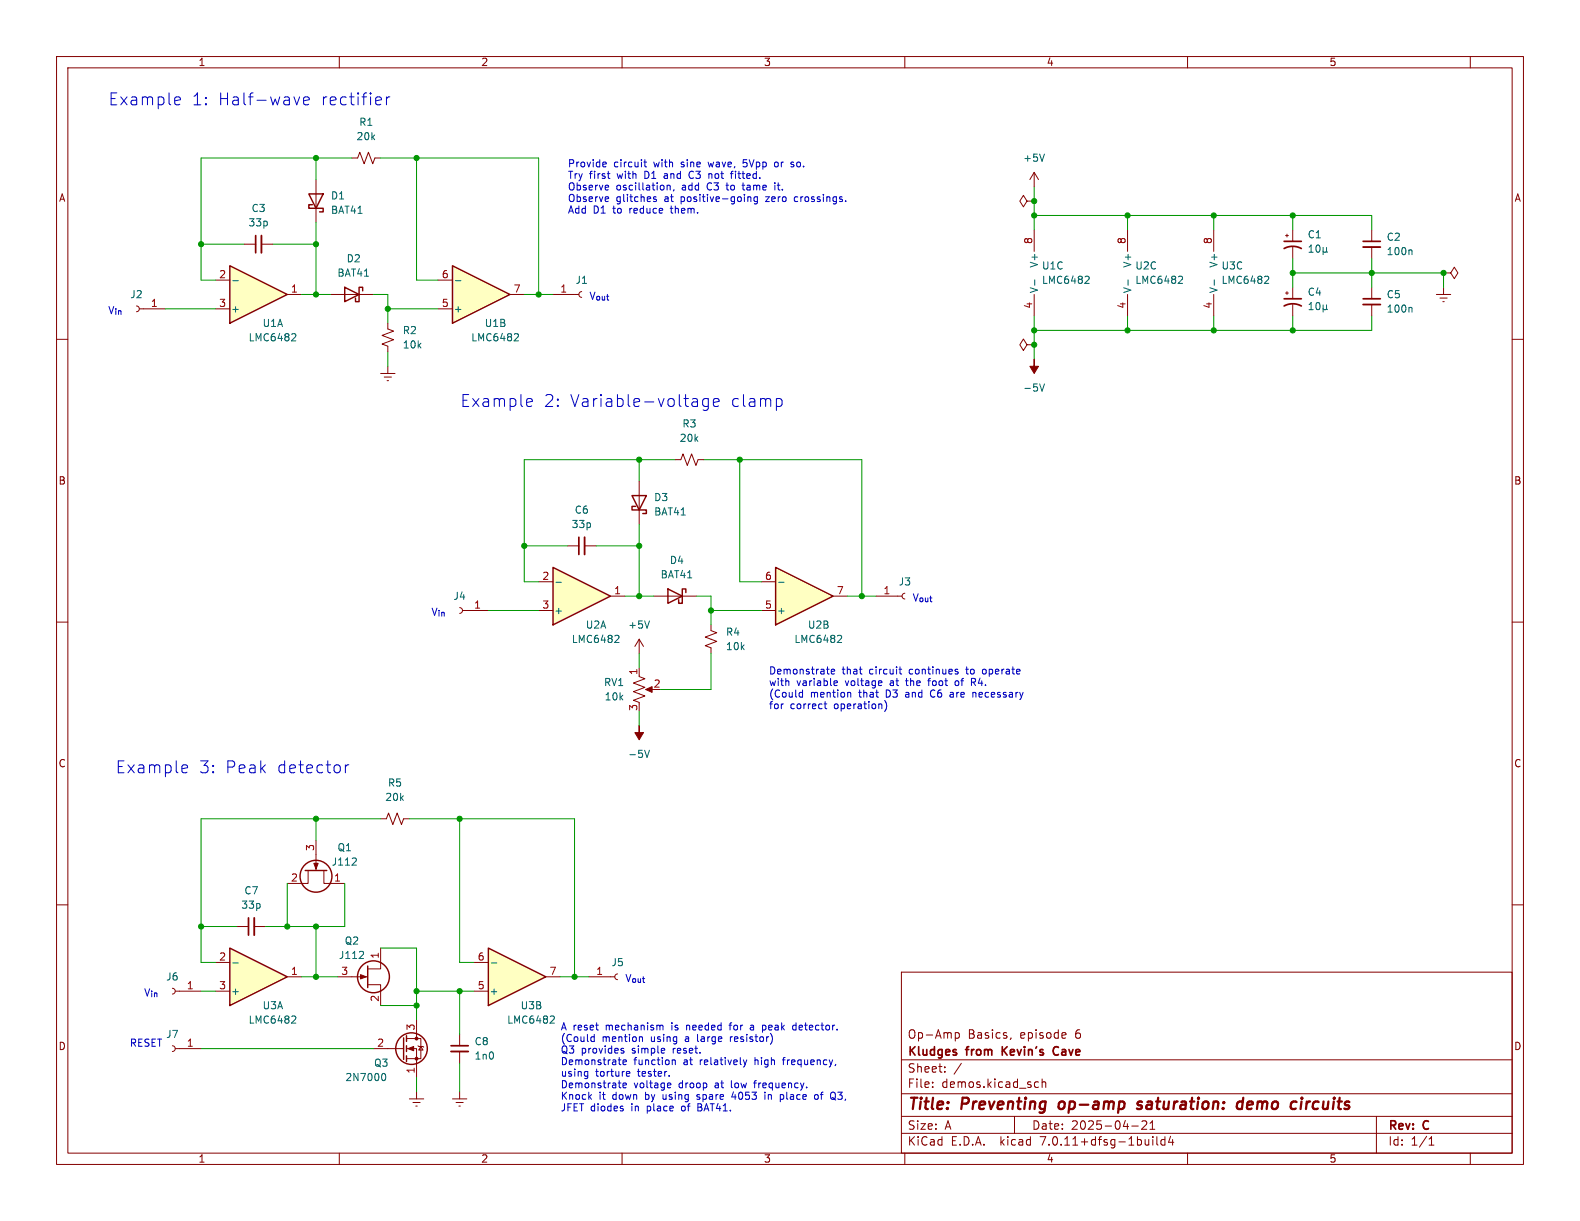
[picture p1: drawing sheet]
<svg xmlns="http://www.w3.org/2000/svg" width="279mm" height="216mm" viewBox="0 0 279 216" stroke-linecap="round" stroke-linejoin="round" font-family="sans-serif">
<g fill="none" stroke="#840000" stroke-width=".18">
<path d="M10 10h259.4v195.9h-259.4zM12 12h255.4v191.9h-255.4zM60 10v2M110 10v2M160 10v2M210 10v2M260 10v2M10 60h2M267.4 60h2M10 110h2M267.4 110h2M10 160h2"/>
<path d="M267.4 160h2M159.4 171.9h108v32h-108zM159.4 197.4h108M159.4 193.4h108M159.4 187.4h108M164.9 192.1v.2M164.9 191.4v.1M167.1 189.4v.2M167.1 188.7v.1M168.9 182.6v1.5M168.9 182.7l.5-.1 .2 .3v.4l-.1 .2h-.6M170 188l-1.3 1.9"/>
<path d="M178.8 183.5l-.2 .3M179.4 197.4v3M183.2 191.3l.4 .1M183.6 192.2l-.4 .1M184.3 191.4l.2-.1 .4 .1v.9M184.3 190.8v1.5M188.3 182.6l.2 .3-.7 .2M188.4 183.5l-.1 .1M200.1 199.1h1.2M201.9 198.3l.6-.1 .2 .1 .1 .3-.9 1.1h.9M203.4 199.7h.8M203.4 198.6l.4-.4v1.5"/>
<path d="M243.4 197.4v6.5M60 203.9v2M110 203.9v2M159.4 200.4h108M160 203.9v2M203.9 201v.1M203.9 201.5v1M204.6 201v1.3l.2 .2M206 201v1.5M206 201.6l-.4-.1-.3 .3v.4l.1 .2h.6M207 200.9l-.4 1.1h1M207.4 201.5v1"/>
<path d="M210 203.9v2M252.7 202.5h.9M252.7 201.4l.4-.4v1.5M260 203.9v2"/>
</g>
<path d="M187.4 195l-.2 .7 .3 .4M201.9 194.9a.49 .49 0 0 0-.7 .3v.1l.7 .2v.2l-.1 .3-.2 .1-.6-.1M219.8 194.9a.66 .66 0 0 0-1 .3l-.1 .5 .2 .3 .1 .1 .6-.1M219.9 194.1l-.3 2M230.2 194.8l-.2 1.3M230.2 194.1v.2M230.2 194.1l-.1 .1 .1 .1M230.2 194.1l.1 .1-.1 .1" fill="none" stroke="#840000" stroke-width=".4"/>
<path d="M177.2 185.1v1.5M178.1 185.1l-.9 .8M187.1 185.1a.74 .74 0 0 0-.9 .6 .74 .74 0 0 0 .5 .9l.4-.1" fill="none" stroke="#840000" stroke-width=".3"/>
<path d="M40.6 167.6l10.2 5.1-10.2 5.1z" fill="#ffffc2"/>
<path d="M40.6 167.6l10.2 5.1-10.2 5.1z" fill="none" stroke="#840000" stroke-width=".25"/>
<path d="M38.1 170.2h2.5M38.1 175.3h2.5M50.8 172.7h2.5" fill="none" stroke="#840000" stroke-width=".18"/>
<path d="M41.2 170.3h.9M51.8 179.6l.4 .1 .1 .3-.8 .9h.8" fill="none" stroke="#006464" stroke-width=".18"/>
<path d="M40.6 47l10.2 5.1-10.2 5.1z" fill="#ffffc2"/>
<g fill="none" stroke="#840000" stroke-width=".25">
<path d="M40.6 47l10.2 5.1-10.2 5.1zM54 153.9h3.8M65 170.8v3.8M71.4 183.5v3.8M71.9 183.1v1.1M71.9 184.9v1M71.9 186.7v1"/>
<circle cx="55.9" cy="154.9" r="2.82"/>
<circle cx="66" cy="172.7" r="2.82"/>
<circle cx="72.8" cy="185.4" r="2.79"/>
</g>
<g fill="none" stroke="#840000" stroke-width=".18">
<path d="M24.1 54.1l.4 .2 .1 .3-.1 .4-.4 .1M24.6 54.6h4.6M38.1 49.5h2.5M38.1 54.6h2.5M50.8 52.1h2.5M97.8 52.1h4.6M102.9 51.6l-.4 .1-.1 .4 .1 .3 .4 .2M54.5 153.9v2.3h-3.7M55.9 148.6v5.3M57.3 153.9v2.3h3.7M67.3 144.8h1l.4-1 .8 2 .7-2 .8 2 .4-1h1M30.5 174.8l.3 .1 .2 .4-.2 .3-.3 .2"/>
<path d="M31 175.3h4.6M41.9 163.8h2M45 163.8h2M59.7 172.7h5.3M65 174.1h2.3v3.7M67.3 167.6v3.7h-2.3M104.1 172.7h4.6M109.2 172.2l-.3 .1-.2 .4 .2 .4 .3 .1M30.5 184.9l.3 .2 .2 .3-.2 .4-.3 .1M31 185.4h4.6M66 185.4h5.4M71.9 185.4h1.8v5.1"/>
<path d="M71.9 183.6h2.5v3.6h-2.5M72.4 194.3h2.5M73 194.9h1.3M73.5 195.6h.3M73.7 180.3v3.3M73.7 193v1.3M73.9 184.9l.1 .1h.8l.1 .2M74.4 185l.4 .7h-.8zM80 194.3h2.5M80.6 194.9h1.3M81.2 195.6h.2M81.3 182.9v2"/>
<path d="M81.3 185.9v2.1M81.3 193v1.3"/>
</g>
<path d="M41.2 49.6h.9M51.8 59l.4 .1 .1 .3-.8 .9h.8M62.9 151.8l.1 .2v.3l-.8 .7h.8M64.2 168.3l.1 .2-.1 .3-.7 .7h.8M67.7 189.9l.1-.1a.68 .68 0 0 1 .4 .6 .68 .68 0 0 1-.4 .7l-.1-.1" fill="none" stroke="#006464" stroke-width=".18"/>
<path d="M45 162.3v3.1M79.8 185.9h3" fill="none" stroke="#840000" stroke-width=".33"/>
<path d="M43.9 162.3v3.1M79.8 184.9h3" fill="none" stroke="#840000" stroke-width=".3"/>
<g fill="#840000" stroke="#840000" stroke-width=".18">
<path d="M63.8 172.3l1 .4-1 .4z"/>
<path d="M72.1 185.4l1.1-.4v.8z"/>
<path d="M55.5 152.7h.8l-.4 1z"/>
<circle cx="73.7" cy="187.2" r=".25"/>
<circle cx="73.7" cy="183.6" r=".25"/>
</g>
<path d="M86.4 167.6l10.1 5.1-10.1 5.1z" fill="#ffffc2"/>
<path d="M86.4 167.6l10.1 5.1-10.1 5.1z" fill="none" stroke="#840000" stroke-width=".25"/>
<path d="M119.4 81.3h1l.4-1 .7 2 .8-2 .8 2 .3-1h1.1M81.3 107.4l.3 .2 .2 .4-.2 .3-.3 .2M81.8 108h4.6M83.8 175.3h2.6M83.8 170.2h2.6M96.5 172.7h2.6" fill="none" stroke="#840000" stroke-width=".18"/>
<path d="M86.9 170.3h1M97.5 179.6l.4 .1 .1 .3-.8 .9h.8" fill="none" stroke="#006464" stroke-width=".18"/>
<path d="M80 47l10.2 5.1-10.2 5.1z" fill="#ffffc2"/>
<path d="M54.6 34.3h2.5l-1.2 2.5zM55.2 36.2h-.6v.6h2.5v.7h-.6M61 50.8l2.5 1.3-2.5 1.2zM64.1 51.4v-.6h-.6v2.5h-.6v-.6M80 47l10.2 5.1-10.2 5.1zM111.8 87.6h2.5l-1.3 2.6zM112.4 89.5h-.6v.7h2.5v.6h-.6" fill="none" stroke="#840000" stroke-width=".25"/>
<g fill="none" stroke="#840000" stroke-width=".18">
<path d="M55.9 31.8v7.6M62.2 27.9h1l.4-1 .8 2.1 .8-2.1 .7 2.1 .4-1.1h1M43.2 43.2h2M46.2 43.2h2.1M58.4 52.1h7.6M68.6 57.2v1l1 .3-2 .8 2 .8-2 .7 1 .4v1M77.5 54.6h2.5M77.5 49.5h2.5M90.2 52.1h2.5M182.9 40.6v3.9M182.9 52.1v3.8M199.4 40.6v3.9"/>
<path d="M199.4 52.1v3.8M214.6 40.6v3.9M214.6 52.1v3.8M227.3 51.8h.5M227.3 41.7h.5M227.6 41.4v.5M227.6 51.6v.5M228.6 40.6v2.1M228.6 43.7v2M228.6 50.8v2M228.6 53.8v2.1M242.6 40.6v2.1"/>
<path d="M242.6 43.7v2M242.6 50.8v2M242.6 53.8v2.1M254 52.1h2.5M254.6 52.7h1.3M255.1 53.3h.3M255.3 48.3h1.2l.7 1 .6-1-.6-1.1-.7 1.1M255.3 48.3h.1M255.3 50.8v1.3M113 85.1v7.6"/>
</g>
<g fill="none" stroke="#006464" stroke-width=".18">
<path d="M80.5 49.6h1M91.1 59l.5 .1 .1 .3-.8 .9h.8M183 49.5v1M192.1 48.8l.4 .1 .1 .3-.8 .9h.8M199.5 49.5v1M208.6 48.8l.4 .1 .1 .3-.8 .9h.8M214.7 49.5v1M223.8 48.8l.4 .1 .2 .3-.8 .9h.8M231.5 54.8h.7M231.5 43.7l.4-.4v1.3M231.5 53.9l.4-.4v1.3M231.5 44.6h.7"/>
<path d="M232.8 53.6l.2-.1a.68 .68 0 0 1 .4 .6 .68 .68 0 0 1-.4 .7l-.2-.2-.1-.3zM232.8 43.4l.2-.1a.68 .68 0 0 1 .4 .7 .68 .68 0 0 1-.4 .6l-.2-.1-.1-.4zM234 54.6l.2 .2h.2l.2-.2M234 43.8v1.2M234 53.9v1.3M234 44.4l.2 .2h.2l.2-.2M234.6 54.6l.2 .2M234.6 43.8v.6M234.6 53.9v.7M234.6 44.4l.2 .2M249.5 54.3l.2 .2v.7M249.5 44.2l.2 .2v.6"/>
</g>
<path d="M45.2 41.7v3M227.1 54.1a3.2 3.2 0 0 1 3 0M227.1 43.9a3.2 3.2 0 0 1 3 0M227.1 52.8h3M227.1 42.7h3M241 52.8h3.1M241 42.7h3.1" fill="none" stroke="#840000" stroke-width=".3"/>
<path d="M46.2 41.7v3M241 53.8h3.1M241 43.7h3.1" fill="none" stroke="#840000" stroke-width=".33"/>
<path d="M97.8 100.3l10.1 5.1-10.1 5.1z" fill="#ffffc2"/>
<path d="M97.8 100.3l10.1 5.1-10.1 5.1zM118.1 104.1l2.5 1.3-2.5 1.3zM121.3 104.8v-.7h-.7v2.6h-.6v-.7" fill="none" stroke="#840000" stroke-width=".25"/>
<g fill="none" stroke="#840000" stroke-width=".18">
<path d="M181.6 35.6l-.6-1.1-.7 1.1 .7 1 .6-1h1.3M182.9 35.6h.1M67.3 66h2.5M67.9 66.7h1.3M68.5 67.3h.2M68.6 64.8v1.2M181.6 61l-.6-1.1-.7 1.1 .7 1 .6-1h1.3M182.9 61h.1M100.3 96.5h2.1M103.4 96.5h2M95.2 102.9h2.6M95.2 108h2.6"/>
<path d="M107.9 105.4h2.6M113 119.6l1 .4-2 .8 2 .7-2 .8 2 .8-2 .7 1 .4v.3M113 113v2.6M113 118.1v1.3M113 113l-.7 1.3M113 113l.8 1.3M115.6 105.4h7.6M125.7 110.5v1l1 .4-2 .7 2 .8-2 .8 1 .4v1M154.9 105.4h4.6M160 104.9l-.3 .1-.2 .4 .2 .4 .3 .1M114.6 121.9h1"/>
</g>
<path d="M183.8 67.9l.5 1.3 .4-1.3M98.3 103h1M108.9 112.3l.4 .1 .2 .3-.8 .9h.8M114.8 109.8l-.4 1.3M114 132.7l.4 1.2 .4-1.2" fill="none" stroke="#006464" stroke-width=".18"/>
<path d="M103.4 95v3" fill="none" stroke="#840000" stroke-width=".33"/>
<path d="M102.4 95v3" fill="none" stroke="#840000" stroke-width=".3"/>
<g fill="#840000" stroke="#840000" stroke-width=".18">
<path d="M114.2 121.9l1.1-.5v1z"/>
<path d="M113 128.3v1.2h.8l-.8 1.3-.7-1.3h.7z"/>
<path d="M182.9 63.5v1.3h.7l-.7 1.2-.8-1.2h.8z"/>
</g>
<path d="M137.2 100.3l10.1 5.1-10.1 5.1z" fill="#ffffc2"/>
<path d="M137.2 100.3l10.1 5.1-10.1 5.1z" fill="none" stroke="#840000" stroke-width=".25"/>
<path d="M182.9 30.5l-.8 1.3M182.9 30.5v2.5M182.9 30.5l.7 1.3M134.6 108h2.6M134.6 102.9h2.6M147.3 105.4h2.6" fill="none" stroke="#840000" stroke-width=".18"/>
<path d="M184.7 27.2l-.4 1.3M137.7 103h1M148.3 112.3l.4 .1 .1 .3-.8 .9h.8" fill="none" stroke="#006464" stroke-width=".18"/>
<g fill="none" stroke="#0000c2" stroke-width=".18">
<path d="M31.2 17.1l.6 .1 .1 .4-1 .2M31.8 18.4l-.6 .1M52 17.1l.5 1.4 .5-1.4M53.7 17.8l1-.2-.1-.4-.6-.1-.3 .3 .1 1 .2 .1 .6-.1M67.3 17.2l.1 .4-1 .2M68.3 17.1v1.4M68.9 17.1a.54 .54 0 0 0-.6 .4M106.8 28.7h.3l.1 .3-.6 .1M107.1 29.4l-.3 .1M107.4 30.7h.5M107.4 32.8l.2 .3-.6 .1M107.4 34.8l.2 .3-.6 .1"/>
<path d="M107.6 33.5l-.2 .1M107.6 35.6h-.2M107.6 31.5l.3 .1M113.9 28.7h.4M114 28.2v1.1l.3 .2M116 34.9l-.3-.1-.2 .2 .1 .2 .4 .1v.3h-.5M118 32.8v.8M118 32.9l.1-.1h.4v.8M119.2 33.5l-.1 .3M122.1 30.3l-.3 .5 .3 .7M125.3 30.7v.9M125.7 30.7l-.4 .1"/>
<path d="M129.2 30.7h.4M129.3 30.5v1.1M131.2 32.8h.5M131.4 32.3l.1 1.2M131.4 29.4l.2 .1M132.1 28.2h-.6l-.1 .6 .2-.1M132.2 34.9l.2-.1 .3 .1 .1 .7M132.2 34.8v.8M133.9 34.9l-.3-.1-.3 .2 .1 .6h.5M133.9 34.8v1l-.2 .3-.3-.1M137 32.3v.1M137 32.8v.8"/>
<path d="M137.4 28.7h-.3l-.1 .2v.5l.4 .1M139.9 28.7h.4M139.9 29l.5 .3M140.4 29.3l-.2 .2h-.2M140.7 34.8l-.2 .2v.4l.2 .2M149.5 35.5v.1M93.4 70.5l.6 .1 .1 .4-1 .2M94 71.8l-.6 .1M122.6 70.5h.4l.3 .3v1.1M123.3 71.8l-.7 .1M123.3 71l-.7 .1M125.3 70.6l-.7-.1-.4 .4v.6l.2 .3 .2 .1 .7-.1"/>
<path d="M125.3 70.5v1.7a.57 .57 0 0 1-1 .3M126.2 71.2l1-.2-.1-.4-.6-.1-.3 .3 .1 1 .2 .1 .6-.1M137.9 70.5l.4 .4v.6l-.4 .4M146.2 118.3h.4M146.5 119.2h.1M147 118.8l.6-.2-.1-.2-.3-.1-.2 .2 .1 .6h.4M159 118.3h.5M159.2 117.9v1.1l.3 .2M169.1 118.3l.3 .1M169.1 118.8h.3v.2l-.1 .2h-.3M172.3 120h.1M173.8 118.4l-.1 .2 .1 .5"/>
<path d="M32.5 135.2l.6 .1 .1 .4-1 .2M33.1 136.5l-.6 .1M61.1 135.2v1.4M61.7 135.2a.54 .54 0 0 0-.6 .4M141.6 122.4l.3 .1M141.9 122v1.3M141.9 123.2l-.3 .1M145.7 124.5h.5M145.9 124v1.1l.3 .2M147.5 121.2h.5M147.5 120.4h.4l.2 .3-.6 .1M150.1 122.4l.3 .2v.7"/>
<path d="M155.8 120.4l.1 .3-.6 .1M155.9 121.2h-.1M156.4 123.9a1.46 1.46 0 0 1 0 1.9M164.1 120.4h.4M164.3 120l-.1 1.2M164.8 122.1l-.3 .4 .3 .7M168 123.1l.2 .2h.3M168.4 122.4l-.4 .1M168.5 122.8h-.3l-.2 .2M169.3 120.4h-.3l-.1 .2v.5l.4 .1M172 122.5l.4-.1 .2 .2M172 122.4v.9"/>
<path d="M172.1 120.6l.4 .6M172.4 120.6h-.6M103.6 189.5h.3M103.9 189.5v1l-.1 .2M103.9 190.2l-.3 .1M104.2 193.9l.4 .5M104.6 193.5l-.5 .5M104.7 183.3l.4 .1M105.1 182.9v1.3M105.1 184.1l-.4 .1M109.3 187.4h.5M109.3 191.5h.5"/>
<path d="M109.7 188.3h.1M109.7 192.3h.1M110 185.8l.3 .1v.1l-.1 .2h-.3M110 185.4h.3M110.2 191.9l.6-.1-.1-.2-.4-.1-.1 .2v.6h.5M110.2 187.8l.6-.1-.1-.2-.4-.1-.1 .2v.6h.5M110.2 196.1v.3M111 189.5h.3l.1 .3-.6 .1M111.3 190.2l-.3 .1M113.3 183.3l.3 .2v.7M116.7 181.5l.2-.2h.3v.8M117.5 185.4v.3l-.6 .1"/>
<path d="M118.2 191.5l.4 .1v.2l-.6 .1M118.3 190.2v.1M118.6 192.3h-.4M118.9 187.5l.2-.1 .3 .1v.8M118.9 187.4v.9M123.2 194.3l.2 .1M123.4 193.5l-.2 .2 .2 .3M123.4 195.2v1.2h.5M123.4 195.8h.4M128.9 181.3h.5M129.2 183.3v.9M129.2 180.9l-.1 1.2"/>
<path d="M129.4 183.3l-.2 .3M129.7 193.1l-.3 .9h.8M131.5 187.4l.3 .9M131.8 188.3l-.2 .3M132.1 187.4l-.3 .9M133.1 181.3h-.4M133.1 181.6h-.3l-.1 .2v.3h.4M133.3 191.5h.5M133.5 191.1l-.1 1.2M135 181.3l.4 .1M135.3 193.5v.9M135.4 182l-.4 .1"/>
<path d="M138.1 193.5l.4 .1 .1 .2-.1 .5-.4 .1M138.3 187.4h.5M138.6 187l-.1 1.3M140.3 181.3h.5M140.3 182.1h.5M140.8 180.9v1.2M144.2 193.6l.3-.1 .2 .3v.3l-.2 .3-.3-.1-.2-.2zM147.5 193.2a.9 .9 0 0 1 0 1.1l.3 .2"/>
</g>
<g fill="none" stroke="#009600" stroke-width=".18">
<path d="M55.9 27.9v3.9M55.9 39.4v12.7M62.2 27.9h-26.6v21.6h2.5M67.3 27.9h27.9v24.2M73.7 27.9v21.6h3.8M182.9 33v7.6M182.9 38.1h59.7v2.5M199.4 38.1v2.5M214.6 38.1v2.5M228.6 38.1v2.5M29.2 54.6h8.9M35.6 43.2h7.6"/>
<path d="M48.3 43.2h7.6M53.3 52.1h5.1M66 52.1h2.6v5.1M68.6 54.6h8.9M92.7 52.1h5.1M182.9 55.9v7.6M199.4 55.9v2.5M214.6 55.9v2.5M228.6 48.3h26.7v2.5M228.6 45.7v5.1M228.6 55.9v2.5M242.6 45.7v5.1"/>
<path d="M242.6 55.9v2.5h-59.7M68.6 62.2v2.6M92.7 96.5h7.6M105.4 96.5h7.6M113 81.3v3.8M113 92.7v12.7M119.4 81.3h-26.7v21.6h2.5M124.5 81.3h27.9v24.1M130.8 81.3v21.6h3.8M86.4 108h8.8M110.5 105.4h5.1M113 115.6v2.5"/>
<path d="M123.2 105.4h2.5v5.1M125.7 108h8.9M125.7 115.6v6.3h-8.9M149.9 105.4h5M113 125.7v2.6M50.8 156.2v7.6M55.9 144.8v3.8M61 156.2v7.6h-14M67.3 144.8h-31.7v25.4h2.5M72.4 144.8h29.2v27.9M81.3 144.8v25.4h2.5M35.6 175.3h2.5"/>
<path d="M35.6 163.8h6.3M53.3 172.7h6.4M55.9 163.8v8.9M67.3 167.6h6.4v12.7M67.3 177.8h6.4M73.7 175.3h10.1M81.3 175.3v7.6M99.1 172.7h5M35.6 185.4h30.4M73.7 190.5v2.5M81.3 188v5"/>
</g>
<g fill="#009600" stroke="#009600" stroke-width=".18">
<circle cx="182.9" cy="61" r=".46"/>
<circle cx="182.9" cy="58.4" r=".46"/>
<circle cx="113" cy="81.3" r=".46"/>
<circle cx="130.8" cy="81.3" r=".46"/>
<circle cx="95.2" cy="52.1" r=".46"/>
<circle cx="152.4" cy="105.4" r=".46"/>
<circle cx="55.9" cy="144.8" r=".46"/>
<circle cx="35.6" cy="163.8" r=".46"/>
<circle cx="55.9" cy="163.8" r=".46"/>
<circle cx="50.8" cy="163.8" r=".46"/>
<circle cx="55.9" cy="172.7" r=".46"/>
<circle cx="35.6" cy="43.2" r=".46"/>
<circle cx="55.9" cy="27.9" r=".46"/>
<circle cx="55.9" cy="43.2" r=".46"/>
<circle cx="55.9" cy="52.1" r=".46"/>
<circle cx="73.7" cy="27.9" r=".46"/>
<circle cx="228.6" cy="58.4" r=".46"/>
<circle cx="228.6" cy="48.3" r=".46"/>
<circle cx="199.4" cy="38.1" r=".46"/>
<circle cx="214.6" cy="38.1" r=".46"/>
<circle cx="199.4" cy="58.4" r=".46"/>
<circle cx="214.6" cy="58.4" r=".46"/>
<circle cx="255.3" cy="48.3" r=".46"/>
<circle cx="242.6" cy="48.3" r=".46"/>
<circle cx="182.9" cy="35.6" r=".46"/>
<circle cx="182.9" cy="38.1" r=".46"/>
<circle cx="228.6" cy="38.1" r=".46"/>
<circle cx="81.3" cy="175.3" r=".46"/>
<circle cx="81.3" cy="144.8" r=".46"/>
<circle cx="101.6" cy="172.7" r=".46"/>
<circle cx="73.7" cy="177.8" r=".46"/>
<circle cx="73.7" cy="175.3" r=".46"/>
<circle cx="113" cy="96.5" r=".46"/>
<circle cx="68.6" cy="54.6" r=".46"/>
<circle cx="125.7" cy="108" r=".46"/>
<circle cx="92.7" cy="96.5" r=".46"/>
<circle cx="113" cy="105.4" r=".46"/>
</g>
<g font-size="2.9" fill="#0000c2">
<text x="19" y="18.8">Example</text>
<text x="33.8" y="18.8">1:</text>
<text x="38.5" y="18.8">Half-wave</text>
<text x="56.7" y="18.8">rectifier</text>
<text x="81.3" y="72.1">Example</text>
<text x="96.1" y="72.1">2:</text>
<text x="100.7" y="72.1">Variable-voltage</text>
<text x="129.2" y="72.1">clamp</text>
<text x="20.3" y="136.9">Example</text>
<text x="35.1" y="136.9">3:</text>
<text x="39.8" y="136.9">Peak</text>
<text x="48.9" y="136.9">detector</text>
</g>
<g font-size="2.8" fill="#840000">
<text x="160.4" y="196.8">Title:</text>
<text x="170.1" y="196.8">Preventing</text>
<text x="188.1" y="196.8">op-amp</text>
<text x="202.8" y="196.8">saturation:</text>
<text x="221.2" y="196.8">demo</text>
<text x="231.5" y="196.8">circuits</text>
</g>
<g font-size="2.1" fill="#840000">
<text x="160.4" y="183.9">Op-Amp</text>
<text x="171.1" y="183.9">Basics,</text>
<text x="180.4" y="183.9">episode</text>
<text x="190.3" y="183.9">6</text>
<text x="160.4" y="189.9">Sheet:</text>
<text x="160.4" y="187.1">Kludges</text>
<text x="171" y="187.1">from</text>
<text x="177.9" y="187.1">Kevin's</text>
<text x="187.6" y="187.1">Cave</text>
<text x="160.4" y="192.6">File:</text>
<text x="166.5" y="192.6">demos.kicad_sch</text>
<text x="160.4" y="202.8">KiCad</text>
<text x="160.4" y="200">Size:</text>
<text x="167.1" y="200">A</text>
<text x="168.1" y="202.8">E.D.A.</text>
<text x="177" y="202.8">kicad</text>
<text x="182.4" y="200">Date:</text>
<text x="184.2" y="202.8">7.0.11+dfsg-1build4</text>
<text x="189.4" y="200">2025-04-21</text>
<text x="245.4" y="200.2">Rev:</text>
<text x="245.4" y="202.8">Id:</text>
<text x="249.5" y="202.8">1/1</text>
<text x="251.8" y="200.2">C</text>
</g>
<g font-size="1.8" fill="#840000">
<text x="35" y="11.9">1</text>
<text x="85" y="11.9">2</text>
<text x="135" y="11.9">3</text>
<text x="185" y="11.9">4</text>
<text x="235" y="11.9">5</text>
<text x="10.3" y="35.9">A</text>
<text x="267.7" y="35.9">A</text>
<text x="10.3" y="85.9">B</text>
<text x="267.7" y="85.9">B</text>
<text x="10.3" y="135.9">C</text>
<text x="267.7" y="135.9">C</text>
<text x="10.3" y="185.9">D</text>
<text x="267.7" y="185.9">D</text>
<text x="35" y="205.8">1</text>
<text x="85" y="205.8">2</text>
<text x="135" y="205.8">3</text>
<text x="185" y="205.8">4</text>
<text x="235" y="205.8">5</text>
</g>
<g font-size="1.8" fill="#006464">
<text x="63.4" y="22.5">R1</text>
<text x="62.9" y="25">20k</text>
<text x="180.8" y="28.8">+5V</text>
<text x="58.4" y="35.5">D1</text>
<text x="43.8" y="40.2">33p</text>
<text x="44.4" y="37.7">C3</text>
<text x="58.4" y="38">BAT41</text>
<text x="61.2" y="46.6">D2</text>
<text x="183.7" y="47.4" transform="rotate(-90 183.7 47.4)">V+</text>
<text x="184.2" y="47.9">U1C</text>
<text x="200.3" y="47.4" transform="rotate(-90 200.3 47.4)">V+</text>
<text x="200.7" y="47.9">U2C</text>
<text x="215.5" y="47.4" transform="rotate(-90 215.5 47.4)">V+</text>
<text x="215.9" y="47.9">U3C</text>
<text x="231.1" y="42.3">C1</text>
<text x="245.1" y="42.8">C2</text>
<text x="245.1" y="45.3">100n</text>
<text x="22.9" y="52.9">J2</text>
<text x="59.6" y="49.1">BAT41</text>
<text x="101.7" y="50.4">J1</text>
<text x="183.7" y="51.9" transform="rotate(-90 183.7 51.9)">V-</text>
<text x="184.2" y="50.4">LMC6482</text>
<text x="200.3" y="51.9" transform="rotate(-90 200.3 51.9)">V-</text>
<text x="200.7" y="50.4">LMC6482</text>
<text x="215.5" y="51.9" transform="rotate(-90 215.5 51.9)">V-</text>
<text x="215.9" y="50.4">LMC6482</text>
<text x="231.1" y="52.5">C4</text>
<text x="245.1" y="52.9">C5</text>
<text x="40.8" y="55.5">+</text>
<text x="46.3" y="58">U1A</text>
<text x="71.1" y="59.3">R2</text>
<text x="80.1" y="55.5">+</text>
<text x="85.6" y="58">U1B</text>
<text x="245.1" y="55.5">100n</text>
<text x="43.9" y="60.6">LMC6482</text>
<text x="71.1" y="61.8">10k</text>
<text x="83.2" y="60.6">LMC6482</text>
<text x="180.8" y="69.4">-5V</text>
<text x="120.6" y="75.8">R3</text>
<text x="120.1" y="78.3">20k</text>
<text x="115.6" y="88.8">D3</text>
<text x="101" y="93.6">33p</text>
<text x="101.5" y="91">C6</text>
<text x="115.6" y="91.4">BAT41</text>
<text x="118.4" y="99.9">D4</text>
<text x="80.1" y="106.3">J4</text>
<text x="116.7" y="102.5">BAT41</text>
<text x="158.8" y="103.7">J3</text>
<text x="97.9" y="108.8">+</text>
<text x="101" y="113.9">LMC6482</text>
<text x="103.5" y="111.4">U2A</text>
<text x="111" y="111.4">+5V</text>
<text x="128.3" y="112.6">R4</text>
<text x="137.3" y="108.8">+</text>
<text x="140.4" y="113.9">LMC6482</text>
<text x="142.8" y="111.4">U2B</text>
<text x="128.3" y="115.2">10k</text>
<text x="106.7" y="121.5">RV1</text>
<text x="106.8" y="124.1">10k</text>
<text x="111" y="134.2">-5V</text>
<text x="68" y="141.8">20k</text>
<text x="68.5" y="139.3">R5</text>
<text x="58.6" y="153.3">J112</text>
<text x="59.6" y="150.7">Q1</text>
<text x="42.6" y="160.9">33p</text>
<text x="43.1" y="158.3">C7</text>
<text x="60.9" y="167.2">Q2</text>
<text x="29.3" y="173.6">J6</text>
<text x="59.8" y="169.8">J112</text>
<text x="108" y="171">J5</text>
<text x="40.8" y="176.1">+</text>
<text x="46.3" y="178.7">U3A</text>
<text x="86.5" y="176.1">+</text>
<text x="92" y="178.7">U3B</text>
<text x="29.3" y="183.7">J7</text>
<text x="43.9" y="181.2">LMC6482</text>
<text x="83.8" y="185">C8</text>
<text x="89.6" y="181.2">LMC6482</text>
<text x="61" y="191.4">2N7000</text>
<text x="66" y="188.8">Q3</text>
<text x="83.8" y="187.6">1n0</text>
</g>
<g font-size="1.8" fill="#0000c2">
<text x="100.3" y="29.7">Provide</text>
<text x="108.5" y="29.7">circuit</text>
<text x="115.7" y="29.7">with</text>
<text x="120.7" y="29.7">sine</text>
<text x="125.8" y="29.7">wave,</text>
<text x="132.1" y="29.7">5Vpp</text>
<text x="137.8" y="29.7">or</text>
<text x="140.9" y="29.7">so.</text>
<text x="100.3" y="31.7">Try</text>
<text x="100.3" y="33.8">Observe</text>
<text x="100.3" y="35.8">Observe</text>
<text x="104.2" y="31.7">first</text>
<text x="108.9" y="33.8">oscillation,</text>
<text x="108.9" y="35.8">glitches</text>
<text x="109.3" y="31.7">with</text>
<text x="114.2" y="31.7">D1</text>
<text x="117.6" y="35.8">at</text>
<text x="117.9" y="31.7">and</text>
<text x="120.7" y="35.8">positive-going</text>
<text x="120.7" y="33.8">add</text>
<text x="122.5" y="31.7">C3</text>
<text x="125.3" y="33.8">C3</text>
<text x="126.2" y="31.7">not</text>
<text x="129" y="33.8">to</text>
<text x="130.4" y="31.7">fitted.</text>
<text x="132" y="33.8">tame</text>
<text x="135.9" y="35.8">zero</text>
<text x="137.8" y="33.8">it.</text>
<text x="141.1" y="35.8">crossings.</text>
<text x="100.3" y="37.9">Add</text>
<text x="104.9" y="37.9">D1</text>
<text x="108.5" y="37.9">to</text>
<text x="111.6" y="37.9">reduce</text>
<text x="119.1" y="37.9">them.</text>
<text x="104.1" y="53.1">V_{out}</text>
<text x="19" y="55.6">V_{in}</text>
<text x="161.3" y="106.4">V_{out}</text>
<text x="76.2" y="109">V_{in}</text>
<text x="135.9" y="119.3">Demonstrate</text>
<text x="148.9" y="119.3">that</text>
<text x="153.8" y="119.3">circuit</text>
<text x="161.1" y="119.3">continues</text>
<text x="171.4" y="119.3">to</text>
<text x="174.4" y="119.3">operate</text>
<text x="135.9" y="121.4">with</text>
<text x="135.9" y="123.4">(Could</text>
<text x="135.9" y="125.5">for</text>
<text x="139.7" y="125.5">correct</text>
<text x="140.9" y="121.4">variable</text>
<text x="143.3" y="123.4">mention</text>
<text x="147.6" y="125.5">operation)</text>
<text x="149.6" y="121.4">voltage</text>
<text x="152" y="123.4">that</text>
<text x="156.9" y="123.4">D3</text>
<text x="157.7" y="121.4">at</text>
<text x="160.6" y="123.4">and</text>
<text x="160.7" y="121.4">the</text>
<text x="164.8" y="121.4">foot</text>
<text x="165.2" y="123.4">C6</text>
<text x="168.9" y="123.4">are</text>
<text x="169.8" y="121.4">of</text>
<text x="172.8" y="121.4">R4.</text>
<text x="173.1" y="123.4">necessary</text>
<text x="110.5" y="173.7">V_{out}</text>
<text x="25.4" y="176.3">V_{in}</text>
<text x="22.9" y="185.2">RESET</text>
<text x="99.1" y="182.3">A reset</text>
<text x="99.1" y="184.3">(Could</text>
<text x="106.5" y="184.3">mention</text>
<text x="107.2" y="182.3">mechanism</text>
<text x="115.2" y="184.3">using</text>
<text x="119" y="182.3">is</text>
<text x="121.4" y="184.3">a</text>
<text x="121.8" y="182.3">needed</text>
<text x="123.8" y="184.3">large</text>
<text x="129.7" y="182.3">for</text>
<text x="129.8" y="184.3">resistor)</text>
<text x="133.5" y="182.3">a</text>
<text x="135.9" y="182.3">peak</text>
<text x="141.4" y="182.3">detector.</text>
<text x="99.1" y="186.4">Q3</text>
<text x="99.1" y="188.4">Demonstrate</text>
<text x="99.1" y="190.5">using</text>
<text x="102.8" y="186.4">provides</text>
<text x="105.3" y="190.5">torture</text>
<text x="111.9" y="186.4">simple</text>
<text x="112.1" y="188.4">function</text>
<text x="112.9" y="190.5">tester.</text>
<text x="119.3" y="186.4">reset.</text>
<text x="121" y="188.4">at</text>
<text x="124" y="188.4">relatively</text>
<text x="133.9" y="188.4">high</text>
<text x="139.1" y="188.4">frequency,</text>
<text x="99.1" y="192.5">Demonstrate</text>
<text x="99.1" y="194.6">Knock</text>
<text x="99.1" y="196.6">JFET diodes</text>
<text x="105.9" y="194.6">it</text>
<text x="108.4" y="194.6">down</text>
<text x="111.7" y="196.6">in</text>
<text x="112.1" y="192.5">voltage</text>
<text x="114.4" y="194.6">by</text>
<text x="114.7" y="196.6">place</text>
<text x="117.7" y="194.6">using</text>
<text x="120.1" y="192.5">droop</text>
<text x="121" y="196.6">of</text>
<text x="123.9" y="194.6">spare</text>
<text x="124" y="196.6">BAT41.</text>
<text x="126.7" y="192.5">at</text>
<text x="129.7" y="192.5">low</text>
<text x="130.3" y="194.6">4053</text>
<text x="134.1" y="192.5">frequency.</text>
<text x="136.3" y="194.6">in</text>
<text x="139.2" y="194.6">place</text>
<text x="145.5" y="194.6">of</text>
<text x="148.6" y="194.6">Q3,</text>
</g>
<g font-size="1.8" fill="#a90000">
<text x="182.6" y="43.3" transform="rotate(-90 182.6 43.3)">8</text>
<text x="199.1" y="43.3" transform="rotate(-90 199.1 43.3)">8</text>
<text x="214.4" y="43.3" transform="rotate(-90 214.4 43.3)">8</text>
<text x="38.7" y="49.3">2</text>
<text x="51.4" y="51.8">1</text>
<text x="78" y="49.3">6</text>
<text x="90.7" y="51.8">7</text>
<text x="99" y="51.8">1</text>
<text x="26.6" y="54.4">1</text>
<text x="38.7" y="54.4">3</text>
<text x="78" y="54.4">5</text>
<text x="182.6" y="54.7" transform="rotate(-90 182.6 54.7)">4</text>
<text x="199.1" y="54.7" transform="rotate(-90 199.1 54.7)">4</text>
<text x="214.4" y="54.7" transform="rotate(-90 214.4 54.7)">4</text>
<text x="83.7" y="107.7">1</text>
<text x="95.8" y="102.6">2</text>
<text x="95.8" y="107.7">3</text>
<text x="108.5" y="105.2">1</text>
<text x="135.2" y="107.7">5</text>
<text x="135.2" y="102.6">6</text>
<text x="147.9" y="105.2">7</text>
<text x="156.1" y="105.2">1</text>
<text x="112.8" y="119.5" transform="rotate(-90 112.8 119.5)">1</text>
<text x="112.8" y="125.8" transform="rotate(-90 112.8 125.8)">3</text>
<text x="115.5" y="121.7">2</text>
<text x="51.4" y="156">2</text>
<text x="55.6" y="150.6" transform="rotate(-90 55.6 150.6)">3</text>
<text x="59" y="156">1</text>
<text x="38.7" y="169.9">2</text>
<text x="51.4" y="172.5">1</text>
<text x="60.3" y="172.5">3</text>
<text x="67.1" y="169.6" transform="rotate(-90 67.1 169.6)">1</text>
<text x="84.4" y="169.9">6</text>
<text x="97.1" y="172.5">7</text>
<text x="105.3" y="172.5">1</text>
<text x="32.9" y="175">1</text>
<text x="38.7" y="175">3</text>
<text x="67.1" y="177.2" transform="rotate(-90 67.1 177.2)">2</text>
<text x="84.4" y="175">5</text>
<text x="32.9" y="185.2">1</text>
<text x="66.6" y="185.2">2</text>
<text x="73.4" y="182.3" transform="rotate(-90 73.4 182.3)">3</text>
<text x="73.4" y="189.9" transform="rotate(-90 73.4 189.9)">1</text>
</g>
</svg>
